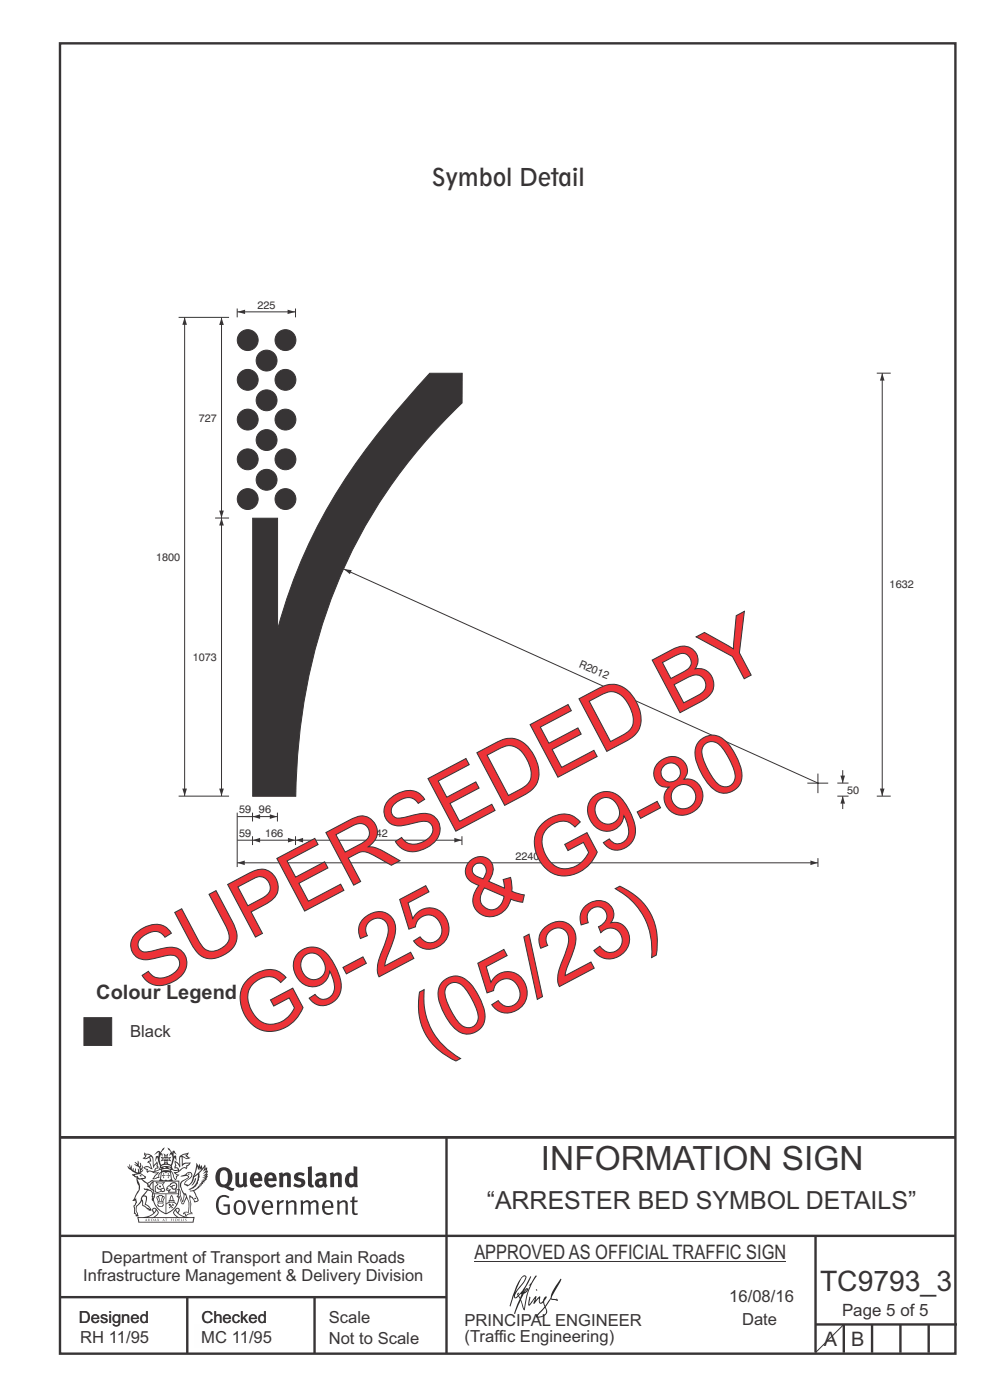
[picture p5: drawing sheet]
<svg xmlns="http://www.w3.org/2000/svg" width="210mm" height="297mm" viewBox="0 0 210 297" stroke-linecap="round" stroke-linejoin="round" font-family="sans-serif">
<g fill="none" stroke="#373435" stroke-width=".51">
<path d="M12.7 9.2h190v278h-190zM12.7 241.3h190M94.7 241.4v45.8M12.7 275.2h82M12.7 262.2h190.1M39.7 275.2v12M66.7 275.2v12M173 262.2v24.8M173 281h30M179 281v6M185 281v6M191 281v6"/>
<path d="M197 281v6"/>
</g>
<g fill="#373435">
<path d="M47 248.5a2.55 2.55 0 0 0 0 2.7l.3 .1a.81 .81 0 0 0 1-.9v-.6a1.04 1.04 0 0 0-1.1-1.5zM46.3 248.1a1.82 1.82 0 0 1 2.1-.2 1.82 1.82 0 0 1 .9 1.9 2.29 2.29 0 0 1-.8 1.9l.7 .3h.5l-.2 .6a2.87 2.87 0 0 1-2-.7 2.12 2.12 0 0 1-1.6-3.1z" fill-rule="evenodd"/>
<path d="M49.9 248.9l.8-.2v2a.46 .46 0 0 0 .3 .6 .46 .46 0 0 0 .6-.3v-2.1l.7-.2v2.4l.2 .5-.5 .4-.3-.3a1.02 1.02 0 0 1-1.2 .2 1.02 1.02 0 0 1-.6-1.1z" fill-rule="evenodd"/>
<path d="M54 249.5l-.1 .5h.9a.49 .49 0 0 0-.2-.6 .49 .49 0 0 0-.6 .1zM53.4 249.1a1.34 1.34 0 0 1 1.6-.2 1.34 1.34 0 0 1 .7 1.5v.2h-1.8a.77 .77 0 0 0 .5 .8 .77 .77 0 0 0 .9-.4l.3 .5a1.59 1.59 0 0 1-2 .2 1.59 1.59 0 0 1-.5-2z" fill-rule="evenodd"/>
<path d="M57.1 249.5l-.2 .5h1a.49 .49 0 0 0-.2-.6 .49 .49 0 0 0-.6 .1zM56.4 249.1a1.34 1.34 0 0 1 1.6-.2 1.34 1.34 0 0 1 .7 1.5v.2h-1.8a.77 .77 0 0 0 .5 .8 .77 .77 0 0 0 .9-.4l.4 .5a1.59 1.59 0 0 1-2.1 .2 1.59 1.59 0 0 1-.5-2z" fill-rule="evenodd"/>
<path d="M59.2 248.9l.7-.2 .1 .4a.95 .95 0 0 1 1-.3 .95 .95 0 0 1 .7 .8v2.3h-.8v-2.3a.46 .46 0 0 0-.8 .1v2.2h-.8z" fill-rule="evenodd"/>
<path d="M62.6 249.1a1.75 1.75 0 0 1 2-.1l-.2 .5-.6-.2a.43 .43 0 0 0-.6 .3l.4 .3a1.04 1.04 0 0 1 1.2 1.1 1.04 1.04 0 0 1-1.4 1l-1.2-.4 .3-.6 1 .4 .4-.4a.88 .88 0 0 0-1-.5l-.4-.2-.1-.4z" fill-rule="evenodd"/>
<path d="M65.3 247.6l.8-.2 .1 3.8 .3 .2 .1 .5a.88 .88 0 0 1-1-.1 .88 .88 0 0 1-.3-1z" fill-rule="evenodd"/>
<path d="M67.8 250.6a.43 .43 0 0 0-.1 .7 .43 .43 0 0 0 .7-.1v-.7zM66.8 249.2a1.7 1.7 0 0 1 2.4 .1v1.8l.3 .4-.4 .5-.5-.3a1.03 1.03 0 0 1-1.7-.2 1.03 1.03 0 0 1 .8-1.5h.7v-.4a.8 .8 0 0 0-1.2 .1z" fill-rule="evenodd"/>
<path d="M70 248.9l.7-.2 .1 .4a.95 .95 0 0 1 1-.3 .95 .95 0 0 1 .7 .8v2.3h-.8v-2.3a.46 .46 0 0 0-.8 .1v2.2h-.8z" fill-rule="evenodd"/>
<path d="M74.3 249.5a1.48 1.48 0 0 0 0 1.7h.5l.2-.1v-1.5l-.3-.2zM75 247.4l.8 .1 .1 4.4h-.7l-.1-.2a1.26 1.26 0 0 1-1.4 0 1.26 1.26 0 0 1-.5-1.3 1.29 1.29 0 0 1 .4-1.3 1.29 1.29 0 0 1 1.4-.2z" fill-rule="evenodd"/>
<path d="M46.4 253.9a1.72 1.72 0 0 1 2.3 0l-.3 .3a1.24 1.24 0 0 0-1.4-.2 1.24 1.24 0 0 0-.6 1.4 1.49 1.49 0 0 0 1.2 2l.7-.2v-1.3h-.8l-.1-.4h1.4v1.9a1.93 1.93 0 0 1-2.3 0 1.93 1.93 0 0 1-.7-2.2l.2-.7z" fill-rule="evenodd"/>
<path d="M50.4 255.1a1.65 1.65 0 0 0 .2 2.2 .99 .99 0 0 0 1-1.4 .78 .78 0 0 0-.4-.8 .78 .78 0 0 0-.8 0zM50 254.9a1.33 1.33 0 0 1 1.6-.1 1.33 1.33 0 0 1 .5 1.4 1.31 1.31 0 0 1-1.3 1.6 1.31 1.31 0 0 1-1.2-1.6v-.6z" fill-rule="evenodd"/>
<path d="M52.5 254.7l.5-.1 .8 2.6 .8-2.5h.5l-1.1 3h-.5z" fill-rule="evenodd"/>
<path d="M56.3 255.2l-.2 .7h1.3a.7 .7 0 0 0-.3-.8 .7 .7 0 0 0-.8 .1zM55.9 255a1.22 1.22 0 0 1 1.5-.2 1.22 1.22 0 0 1 .5 1.5h-1.8a.93 .93 0 0 0 .5 1 .93 .93 0 0 0 1.1-.2l.2 .3a1.43 1.43 0 0 1-1.8 .1 1.43 1.43 0 0 1-.6-1.7z" fill-rule="evenodd"/>
<path d="M58.7 254.7l.4-.1 .1 .5 .4-.4 .6-.1-.1 .6a.66 .66 0 0 0-.9 .6v1.9h-.4z" fill-rule="evenodd"/>
<path d="M60.6 254.8l.4-.2 .1 .5a.94 .94 0 0 1 1-.5 .94 .94 0 0 1 .8 .8v2.3h-.5l-.1-2.5a.81 .81 0 0 0-1.2 .3v2.2h-.4z" fill-rule="evenodd"/>
<path d="M63.7 254.7l.5-.1 .1 .5 .4-.3a.78 .78 0 0 1 1.2 .3 .9 .9 0 0 1 .9-.5 .9 .9 0 0 1 .8 .8v2.3h-.5l-.1-2.5a.67 .67 0 0 0-1.1 .3v2.2h-.5v-2.4l-.4-.2-.7 .4v2.2h-.5z" fill-rule="evenodd"/>
<path d="M69.1 255.2l-.2 .7h1.3a.7 .7 0 0 0-.3-.8 .7 .7 0 0 0-.8 .1zM68.7 255a1.22 1.22 0 0 1 1.5-.2 1.22 1.22 0 0 1 .5 1.5h-1.8a.93 .93 0 0 0 .4 1 .93 .93 0 0 0 1.2-.2l.2 .3a1.44 1.44 0 0 1-1.8 .1 1.44 1.44 0 0 1-.6-1.7z" fill-rule="evenodd"/>
<path d="M71.5 254.8l.4-.2 .1 .5a.94 .94 0 0 1 1-.5 .94 .94 0 0 1 .8 .8v2.3h-.5l-.1-2.5a.81 .81 0 0 0-1.2 .3v2.2h-.4z" fill-rule="evenodd"/>
<path d="M74.7 253.9l.5-.1v.9h.7l-.1 .4h-.6v2.1l.1 .2h.5l.1 .3a.75 .75 0 0 1-1.2-.6v-2h-.4v-.4h.4z" fill-rule="evenodd"/>
<path d="M30.8 244.9l1.1 .3-.9 .5h-.4l.6-.5zM31.8 245.5l.2-.1a2.44 2.44 0 0 1 .5 1.9l.1 .5 .6-1-.1 .6 .3 .3a.57 .57 0 0 0-.6 .8l-1-.2-.5 .2 .2-.5-.8-.3 .7-.1 .9 .5 .1-.1-.6-1.3-.2-.1 .5-.1zM30.7 244.4l-.1 .5 .2 .4-.6 .4a1.04 1.04 0 0 0 1.4-.1l.2 .6-.3 .1-.2 .4a.94 .94 0 0 1 .8 1.1l-.2-.1a1.16 1.16 0 0 0-1.5-.1l.3 .4 .4 .2 .1 .5 .2 .1 .1-.2a.94 .94 0 0 1 1.1 .3h.8l-1.2 1.2a1.13 1.13 0 0 0 1.2-.2l.4-.1v-.4l.4-.7a.83 .83 0 0 0-.6 1h-.3l-.7 .3 1.1-1.4-.5 .2-.5-.1 1.3-.5-.1-.2-.9 .4v-.3l.2-.2 .3 .1 .1-.3-.2-.4 .1-.6-.2-.3-.7 .9v-.7a1.42 1.42 0 0 0-1.6-1.8z" fill-rule="evenodd"/>
<path d="M38.5 245.3l.5-.3 .7-.1-.6 .3 .8 .5h-.3zM38.3 245.5h.2l.1 2a1.69 1.69 0 0 1 1.6-.7l-.8 .5 .1 .5a1.1 1.1 0 0 0-1.5 .6l-.1-.5-.2-.2h-.5l.3-.4-.3-.7a1.42 1.42 0 0 1 .9 1.1l.2-.1zM37.1 246.2l.1 1-.2 .3 .1 .5 .5-.1 .2 .2a.96 .96 0 0 1-1.2-.1l-.1 .1a1.06 1.06 0 0 0 1.3 .2v.1a.72 .72 0 0 1-.9 .2l.2 .5 .6 .2-.4 .2-.1 .7-.2-.4-.4-1.1-.4-.4 .4 .9a1.54 1.54 0 0 0 .7 1.2l.2-.3a.58 .58 0 0 1 .4-.7l.2-.2h-.3l-.5-.3 .9-.5a.93 .93 0 0 1 1.2-.5v.2l.2-.2 .1-.5a.99 .99 0 0 0 .7-.8l-1.3 .1-.3 .2-.1-1.4 .9 .4 .9-.3h-.4l-.5-.4 .4-.7-.6 .2a1.46 1.46 0 0 0-1.4 2.1l.1 .4-.3-.4z" fill-rule="evenodd"/>
<path d="M35.6 248.9l.2 .1-.1 .3 .4 .1-.4 .1v.5l-.1-.6h-.3l.3-.1z" fill-rule="evenodd"/>
<path d="M34.6 248.9l.2 .1v.3l.3 .1h-.3l-.1 .6v-.5l-.4-.1 .4-.1z" fill-rule="evenodd"/>
<path d="M34.3 248.8a.57 .57 0 0 1 .9 .2 .57 .57 0 0 1 .9-.2l.2 1.4h-.2a.57 .57 0 0 1-.9 0 .69 .69 0 0 1-1.1 0zM34.2 248.1l-.3 2.1-.1 .4h2.9l-.2-.4-.3-2.1h-.2v.3l-.8-.2-.8 .2v-.3z" fill-rule="evenodd"/>
<path d="M34.2 252.4a.3 .3 0 0 0 .6 0 .3 .3 0 0 0-.6 0zM33.3 251l.3 .3-.3 .3a.79 .79 0 0 0 0 1.3l.8-.2-.1-.3a.55 .55 0 0 1-.7-.6h.1l.2 .3 .3 .1 .8-.2-.4-.7 .4-.3-.7 .1zM33 250.7l1.1 .2 .9-.2-.4 .7 .4 1.1a.56 .56 0 0 1-.8 .3l-.2 .1a.73 .73 0 0 1-.9 .1 .73 .73 0 0 1-.3-.9v-.4l.6-.4z" fill-rule="evenodd"/>
<path d="M35.6 251.9l.7-.5a.58 .58 0 0 1 1-.1 .58 .58 0 0 1-.4 .9l-.3-.3a.43 .43 0 0 1 .6-.3v-.1a.57 .57 0 0 0-.8 .2l-.2-.1-.3 .1 .5 .2a.55 .55 0 0 0 .8 .4v.5h-1.3l.4-.3-.2-.2-.6 .1 .2-.2-.2-.1zM35.4 251.8l-.1 .2a.39 .39 0 0 0 .2 .6h.3l-.2 .4h1.9l-.1-.7a.86 .86 0 0 0-.1-1.4 .86 .86 0 0 0-1.3 .4z" fill-rule="evenodd"/>
<path d="M36 254.8h.8v.2h-.8zM36.4 253.8l.2 .8h-.4zM36.4 253.5l-.3 .5-.1 .6h-.2v.4l-.7 .4 .2 .2a1.48 1.48 0 0 1 2.1 .1l.2-.1-.6-.5v-.5h-.2l-.1-.6z" fill-rule="evenodd"/>
<path d="M35.8 255.4l.4 .1 .1 .3 .3-.2-.2-.2a.38 .38 0 0 1 .5 .5l-.2-.2-.3 .3 .4 .2-.4 .2-.1-.4-.4 .4-.1-.2 .4-.3-.1-.1-.2 .1z" fill-rule="evenodd"/>
<path d="M34.5 254h.2v.2l-.2 .6h-.2zM33.6 255.3h.9v.2a.55 .55 0 0 1-.8 .4v-.2l-.2-.1zM33.4 254h.2l.2 .8h-.2zM33.6 255h.8l.1 .1-.8 .1zM33.8 253.7h.5l-.2 1.1h-.1zM33.3 253.8l-.1 .3 .3 1.1a.48 .48 0 0 0-.1 .6 .48 .48 0 0 0 .5 .3l.5-.1a.49 .49 0 0 0 .2-.8l.3-1.1-.1-.3a1.42 1.42 0 0 0-1.5 0z" fill-rule="evenodd"/>
<path d="M33.7 251.5l.4 .1 .1 .3h-.3z" fill-rule="evenodd"/>
<path d="M41.3 250.1l.3-.2-.2 .9-.6 .7h-.2l.5-.7z" fill-rule="evenodd"/>
<path d="M39.7 249l.3-.2 .5 .2a.88 .88 0 0 1-.6 1.1 1.22 1.22 0 0 0-.8 1.3l.5 .2a.72 .72 0 0 0 .9-.4l.5-.8 .2-.6 .8-.6v.3a2.85 2.85 0 0 1-2 2.8l.1 .1a2.13 2.13 0 0 0 1.9-1.5v-.2a2.01 2.01 0 0 0 .3-1.8l1.1-1.3-.4 1 .7-.5-.7 1 .8-.4-.8 .8 .7-.1-.9 .5 .8-.1-.8 .4h.8l-.9 .3 .3 .2h-.4l.2 .3h-.3l.1 .3h-.4l.2 .3h-.2a2.16 2.16 0 0 1-2 1l.1 .2h.4a.76 .76 0 0 1 .7 .7l.5 1.2-.6 .2a1.45 1.45 0 0 0-1.1-1.3l.2 1.8-.1 1.8 .4 .3a1.07 1.07 0 0 0-1.2 .4v-.3l-.5-.2a.87 .87 0 0 1 1.1-.1v-.7a4.4 4.4 0 0 0-.6-3.1v-.3h-.3a2.16 2.16 0 0 1-.7-2.2l.3-.3 1.2-.8a.55 .55 0 0 0-.4-.8zM37.8 252.4a.76 .76 0 0 1 .3 1.1l.6 1.6 .4-1.7 .2 .1a.61 .61 0 0 1-.1 .9l-.3 .9h-.2l-.7-1.6-.3 .1a1.18 1.18 0 0 0 .1-1.4zM41.8 247.5l.2 .8 .3-.6v.6l.4-.5a1.9 1.9 0 0 1-1.1 1.4l-.4 .3zM38.3 249.6l1.3-.1 .2 .1v.3l-.5 .3a1.26 1.26 0 0 0-.9 1.9l.2 .6a1.84 1.84 0 0 1 .1 2.1l-.4-1.3a.96 .96 0 0 0-.4-1.3l-.4 .3a.78 .78 0 0 1 0 1.2l.1 .3h.4l.4 1.1a.38 .38 0 0 0 .2 .4 .38 .38 0 0 0 .4-.1l.6-1.2a2.94 2.94 0 0 1 .4 2.5l-.1 .5-.8-.1-.3 .4v.2l.4-.1 .1 .4 .2 .1a1.02 1.02 0 0 1 1.3-.5v-.4l-.3-.1 .1-1.8-.3-1.3 .1 .1a1.14 1.14 0 0 1 .8 .9 .63 .63 0 0 0 .8-.2 .63 .63 0 0 0-.1-.9l-.7-1.2 .9-.6 .2-.3 .3-.1-.1-.2h.4l-.1-.3h.3l-.1-.3 .5-.1-.2-.2 .6-.4v-.2h-.2l.4-.5-.3 .1 .3-.6-.4 .1 .4-.5v-.3l-.3 .2 .2-.6-.1-.3-.4 .3v-.8l-.6 .8-.2-.7-.2 .4-.3-.7-.1 .6-.5-.8-.1 1.4-.6 1.9a1.81 1.81 0 0 1-1 1.4l-.6-.2a1.75 1.75 0 0 1 1.1-1.2 .75 .75 0 0 0 .1-1.3 .75 .75 0 0 0-1.1 .5z" fill-rule="evenodd"/>
<path d="M41.2 254.1h.3l.2 .3h-.4z" fill-rule="evenodd"/>
<path d="M29.4 258.4h11.6l-.1 .8h-11.4zM31.4 258.2l.4-.1a2.48 2.48 0 0 0 1.4-1.3l.3 .5-.5 .6-.5 .3zM32.5 256.6l.3-.2 .2 .2-.3 .6zM37.2 256.8a2.65 2.65 0 0 0 1.8 1.4h-1.1l-.5-.3-.5-.6zM37.4 256.6l.2-.2 .3 .2-.3 .6zM29.2 258.2l.1 1.2h11.8l.2-1.1-.2-.1a4.1 4.1 0 0 1-3.3-.9l.3-.4-.1-.5a1.06 1.06 0 0 0-1.3 .9l.2 .4 .6 .5h-4.7l.3-.1a.84 .84 0 0 0 .6-.7 .84 .84 0 0 0-.5-.9l-.3-.2-.5 .1-.1 .5 .3 .4a4.2 4.2 0 0 1-3.4 .9z" fill-rule="evenodd"/>
<path d="M31 258.7l.1 .2h-.2zM31 258.6l-.3 .5 .4-.1 .2 .1z" fill-rule="evenodd"/>
<path d="M31.4 258.6h.2v.4a.25 .25 0 0 0 .2-.1 .25 .25 0 0 0-.1-.3h.1a.29 .29 0 0 1 0 .4 .29 .29 0 0 1-.4 0 .29 .29 0 0 1 0-.4z" fill-rule="evenodd"/>
<path d="M32.2 258.6a.22 .22 0 0 1 .3 .2 .22 .22 0 0 1-.3 .2zM32 258.6l.1 .5a.33 .33 0 0 0 .4-.1 .33 .33 0 0 0 0-.4 .33 .33 0 0 0-.5 0z" fill-rule="evenodd"/>
<path d="M32.9 258.7l.1 .2h-.2zM32.9 258.6l-.2 .5 .3-.1 .2 .1z" fill-rule="evenodd"/>
<path d="M33.3 258.6h.2l.1 .2 .2-.2-.2 .2 .2 .3-.3-.2v.2h-.2l.2-.3z" fill-rule="evenodd"/>
<path d="M34.7 258.7l.1 .2h-.2zM34.7 258.6l-.3 .5 .4-.1 .2 .1z" fill-rule="evenodd"/>
<path d="M35 258.6h.5h-.2v.5h-.2l.1-.5z" fill-rule="evenodd"/>
<path d="M36.2 258.6h.3h-.1v.2h.1h-.1v.3h-.2z" fill-rule="evenodd"/>
<path d="M36.7 258.6h.2v.5h-.2z" fill-rule="evenodd"/>
<path d="M37.3 258.6a.22 .22 0 0 1 .3 .2 .22 .22 0 0 1-.3 .2zM37.1 258.6v.5a.33 .33 0 0 0 .5-.1 .33 .33 0 0 0 0-.4 .33 .33 0 0 0-.5 0z" fill-rule="evenodd"/>
<path d="M37.8 258.6h.4h-.2v.2h.1h-.1v.2l.2 .1h-.4z" fill-rule="evenodd"/>
<path d="M38.4 258.6h.2l-.1 .4 .2 .1h-.3z" fill-rule="evenodd"/>
<path d="M38.9 258.6h.2v.5h-.2z" fill-rule="evenodd"/>
<path d="M39.3 258.6h.2l-.1 .1 .2 .2-.2 .2h-.1v-.2l.2 .1z" fill-rule="evenodd"/>
<path d="M34.2 247.4a1.51 1.51 0 0 1 2.1 .2 2.67 2.67 0 0 0-2.1 0zM35.7 247.6l.5 .2v.2l-.4-.1zM34.6 247.7l.5-.1 .1 .2h-.4zM34.1 247.9l.2 .1-.3 .1zM35 246.9l.2-.2 .3 .2zM34.9 245.7h.2v.3h-.2zM35 245.1l.2 .2 .2-.2-.1 .4h-.2zM35.1 246.3h.2l.1 .4-.2-.2-.2 .2zM35.3 245.7h.2v.3h-.2zM34.4 245.7l.3 .1 .1 .2-.4 .1 .2-.2zM35.7 245.8l.3-.1-.2 .2 .2 .2-.4-.1zM32.7 244.9l1-.5-.1 1-.2-.2-.3 .2-.3 1.1 .5-1 .3 .9a1.84 1.84 0 0 1 .2 1.7l.4 .1a2.48 2.48 0 0 1 2.2 .1l.2-.3-.2-.7 .7-1.7 .4 .6-.2-1-.2-.1-.2 .3v-.9l.6 .4-.6-.8-.3 .1-.1 .4-.5-.8-.5-.3 .2 .4 .6 .6-.5 .7 .5-.3a2.06 2.06 0 0 1-.1 2.2l-.5-.2-.2-.6 .2-.1 .7 .2-.4-.5 .4-.5-.7 .2-.2-.2 .2-.7-.5 .4-.5-.4 .2 .7-.2 .2-.7-.2 .4 .5-.4 .5 .8-.2 .1 .1-.2 .6-.5 .2a2.02 2.02 0 0 1 0-2.2l.3 .5-.1-.6-.3-.1 .8-1.3-.4 .4-.5 .7-.2-.3a.8 .8 0 0 0-.8 .5z" fill-rule="evenodd"/>
<path d="M29.2 250.1l.3 .2a.61 .61 0 0 1 .8 .3l.3 .2a.8 .8 0 0 1 .6 1l.4 .1 .6 .5a1 1 0 0 1 .4 1.1l-.1 .7v-.5h-.1a.96 .96 0 0 0-.8-1.3l-.2-.2h-.7l-.1-.1-.1 .1 .1 .3h.6l-1.2 1.4-.2 .9-.4 .6a1.33 1.33 0 0 0-.5 1.8l.2 .5a1.26 1.26 0 0 1-.5-1.4l-.1-.4a1.56 1.56 0 0 0 .4-1.7l-.3 .2 .2-.5a3.2 3.2 0 0 0 .7-3zM30.4 253.9h.4a2.06 2.06 0 0 1-.1 1.6l.7 .5 .4 .4-.6-.1-.8-.6-.1-.9a.51 .51 0 0 1 .1-.9zM28.6 249.3a1.52 1.52 0 0 1 2.1 .6l-1.1 .1-.2-.1-.1-.4-.5 .1zM27.5 247v.8l-.3-.4-.1 .1a3.1 3.1 0 0 0 1.9 1.5l-1 .1 .5 .6 .5 .1 .1 1.1a1.84 1.84 0 0 1-.3 2.5l-.4 .9-.3 .4 .2 .1 .4-.1 .1 .4-.2 .5-.3 .2 .1 1.8 .2-.1 .3 .6h.1l.5-.1-.2-.5a1.3 1.3 0 0 1-.1-1.7l.9-1 .2 1.1 .5 .2 .5 .5 .1-.1 .2 .4 .5-.1a1.85 1.85 0 0 0-1.2-1.4l.1-.2a1.39 1.39 0 0 0 0-1.5l-.5-.1 .5-.5a.66 .66 0 0 1 .9-.4 .66 .66 0 0 1 .3 .9l-.1 .4 .2-.1v.2l-.1 .3 .2 .5 .1-.3a2.24 2.24 0 0 0 .1-2.2 .73 .73 0 0 1-.7-.7 .73 .73 0 0 1 .6-.7v-.2a.94 .94 0 0 0-.9 .8 .48 .48 0 0 1-.1-.5 .48 .48 0 0 1 .5-.3l.5-.3a.51 .51 0 0 0-.8 .2l-.4 .3-1.1-.8 .6-.1 .2-.5-1.2-.7 .5-.4v-.4l-.4 .4v-.2a.69 .69 0 0 0 .2-1v.5l-.2 .2v-1.1l-.3-.2 .1 .6-.1 .2-.4-1.2v.6l-.6-.3 .5 .6-.6-.2 .3 .3a1 1 0 0 1 .7 1.5l-.2-.8v.8l-.5-.2v-.7l-.2 .6-.2-.1-.1-.6-.2 .4-.2-.2 .1-.7-.2 .5z" fill-rule="evenodd"/>
<path d="M29.6 249.5l.2-.2 .3 .3z" fill-rule="evenodd"/>
<path d="M32.4 250.5h5.6v2l-.2-.1v-1.7h-5.2v2.5h5.2v-.8l.1 .2-.1 1.1v-.3h-2.5v4a4.1 4.1 0 0 0 2.6-3.6l.1-.1a4 4 0 0 1-2.8 3.9 4.2 4.2 0 0 1-2.8-4.7l.1 1.3 .1-.2a3.8 3.8 0 0 0 2.5 3.4v-4h-2.5l-.2-.9z" fill-rule="evenodd"/>
<circle cx="40" cy="249.1" r=".17"/>
</g>
<path d="M100.6 267.7h66.2" fill="none" stroke="#373435" stroke-width=".21"/>
<g fill="#252726">
<path d="M111.6 273.7l.2-.2-.5 .7zM110.4 274.5l.3 .1-.3 .8-.3-.5zM110.9 270.9h.5a9.3 9.3 0 0 1-2 3.1l-.1 .3 1-2.5zM110.6 271a14.7 14.7 0 0 0-2.2 4.9l-.3 1.2 .1 .1 .8-2.3a.42 .42 0 0 0 .2 .6 .42 .42 0 0 0 .6-.3l.2-.1 .3 .5-1.2 3.2h.2l1.1-2.9 .6 1.9 .2 .2 .2-.5a13.5 13.5 0 0 1 2-6.2l.5-.5-.2-.2-1.5 2.1 .3-.1a14.9 14.9 0 0 0-1.3 5.1l-.4-1.2a1.39 1.39 0 0 1 .2-1.8l.1-.2a.92 .92 0 0 0 .8-1.2 .75 .75 0 0 0-.7 .7l-.2 .2 1.6-3.4h-.1l-.4 .7a10.5 10.5 0 0 1-2.1 3.3l.1-.5a.32 .32 0 0 0-.3 .2 .32 .32 0 0 0 0 .4l-.5 .4a3.2 3.2 0 0 1 1.1-2.3l.5-.6a2.49 2.49 0 0 0 .7-1.6l-.3-.2z" fill-rule="evenodd"/>
<path d="M115.6 277.5a1.15 1.15 0 0 1 .1 1.3 1.15 1.15 0 0 1-1.2 .5h-.5zM112.3 275.1l-.3 1.7 .3 .2 1.2-1.5-.3 1.1 1.2-1.2a.94 .94 0 0 0 .3 1.2l.5-.3 .3 .9-1.2 1.3a.98 .98 0 0 0-.5 1 1.9 1.9 0 0 0 2.3-1.3l-.1-.2a1.02 1.02 0 0 1 .3-1.4l.5-1 1.5 .3-.2-.4v.2l-1.1-.1v-.3l2-3.6 .1-.2-.1-.2-1.8 2.7a6.6 6.6 0 0 1-1.5 3l-.2-.2a1.01 1.01 0 0 1 .4-1.4l.1-.2-.2-.1-.4 .4-.2 .5-.5 .4-.2-.4 .1-.9-.2-.1-.8 1 .2-1h-.1l-1.4 1.8 .2-1.5v-.1z" fill-rule="evenodd"/>
<path d="M113.7 273.6l.3 .2h-.3z" fill-rule="evenodd"/>
</g>
<path d="M41.5 281.2h14.1v4.7h-14.1z" fill-rule="evenodd" fill="#fefefe" stroke="#fefefe" stroke-width=".21"/>
<path d="M187.1 79.1v89.8M179 281l-6 6" fill="none" stroke="#373435" stroke-width=".21"/>
<path d="M12.7 241.3h190" fill="none" stroke="#373435" stroke-width=".51"/>
<g fill="#373435" stroke="#373435" stroke-width=".21">
<path d="M17.8 215.9h5.9v5.9h-5.9z" fill-rule="evenodd"/>
<path d="M53.6 109.9h5.3v23.6a114.6 114.6 0 0 1 23.9-44.7l8.4-9.6h6.8v6.3a111 111 0 0 0-34.6 71.9l-.7 11.5h-9.1zM50.3 105.9a2.25 2.25 0 0 1 4.5 0 2.25 2.25 0 0 1-4.5 0zM58.3 105.9a2.25 2.25 0 0 1 4.5 0 2.25 2.25 0 0 1-4.5 0zM50.3 97.5a2.25 2.25 0 0 1 4.5 0 2.25 2.25 0 0 1-4.5 0zM58.3 97.5a2.25 2.25 0 0 1 4.5 0 2.25 2.25 0 0 1-4.5 0zM50.3 89a2.25 2.25 0 0 1 4.5 0 2.25 2.25 0 0 1-4.5 0zM58.3 89a2.25 2.25 0 0 1 4.5 0 2.25 2.25 0 0 1-4.5 0zM50.3 80.6a2.25 2.25 0 0 1 4.5 0 2.25 2.25 0 0 1-4.5 0zM58.3 80.6a2.25 2.25 0 0 1 4.5 0 2.25 2.25 0 0 1-4.5 0zM50.3 72.2a2.25 2.25 0 0 1 4.5 0 2.25 2.25 0 0 1-4.5 0zM58.3 72.2a2.25 2.25 0 0 1 4.5 0 2.25 2.25 0 0 1-4.5 0zM54.3 101.8a2.25 2.25 0 0 1 4.5 0 2.25 2.25 0 0 1-4.5 0zM54.3 93.4a2.25 2.25 0 0 1 4.5 0 2.25 2.25 0 0 1-4.5 0zM54.3 84.9a2.25 2.25 0 0 1 4.5 0 2.25 2.25 0 0 1-4.5 0zM54.3 76.5a2.25 2.25 0 0 1 4.5 0 2.25 2.25 0 0 1-4.5 0z" fill-rule="evenodd"/>
</g>
<g fill="#373435">
<path d="M186.7 167.3h.9l-.5 1.6z"/>
<path d="M187.1 79.2l.5 1.5h-.9z"/>
</g>
<path d="M50.3 65.5v1.8M50.3 66.2h12.4M62.7 65.5v1.8M186 79.2h3M186 168.9h3" fill="none" stroke="#373435" stroke-width=".21"/>
<g fill="#373435">
<path d="M50.3 66.2l1.7-.5v.9z"/>
<path d="M61 65.7l1.7 .5-1.7 .4z"/>
</g>
<path d="M72.9 120.7l100.6 45.4M171.3 166.2h4.4M173.5 164.1v4.2" fill="none" stroke="#373435" stroke-width=".21"/>
<path d="M72.9 120.7l1.7 .3-.4 .8z" fill="#373435"/>
<path d="M178.8 163.4v2.8" fill="none" stroke="#373435" stroke-width=".21"/>
<path d="M178.3 164.6h1l-.5 1.5z" fill="#373435"/>
<path d="M47 109.9v59M177.6 168.9h2.4M177.6 166.1h2.4" fill="none" stroke="#373435" stroke-width=".21"/>
<g fill="#373435">
<path d="M46.5 167.3h1l-.5 1.6z"/>
<path d="M47 109.9l.5 1.6h-1z"/>
</g>
<path d="M47 67.3v42.6" fill="none" stroke="#373435" stroke-width=".21"/>
<g fill="#373435">
<path d="M46.5 108.3h1l-.5 1.6z"/>
<path d="M47 67.4l.5 1.5h-1z"/>
</g>
<path d="M39.2 67.3v101.6" fill="none" stroke="#373435" stroke-width=".21"/>
<g fill="#373435">
<path d="M38.7 167.3h1l-.5 1.6z"/>
<path d="M39.2 67.3l.5 1.6h-1z"/>
</g>
<path d="M50.3 172.4v11.6M50.3 173.3h8.5M50.3 178.3h3.2M53.6 172.4v1.9M53.6 177.4v1.9M58.9 172.4v1.9M62.7 177.4v1.9M98 177.4v1.9M173.5 182.1v1.8" fill="none" stroke="#373435" stroke-width=".21"/>
<g fill="#373435">
<path d="M53.6 173.3l1.6-.5v.9z"/>
<path d="M57.2 172.8l1.6 .5-1.6 .4z"/>
</g>
<path d="M53.6 178.3h9.1" fill="none" stroke="#373435" stroke-width=".21"/>
<g fill="#373435">
<path d="M53.6 178.3l1.6-.5v.9z"/>
<path d="M61.1 177.8l1.6 .5-1.6 .4z"/>
</g>
<path d="M50.3 183.1h123.2" fill="none" stroke="#373435" stroke-width=".21"/>
<g fill="#373435">
<path d="M50.3 183.1l1.6-.5v.9z"/>
<path d="M171.9 182.6l1.6 .5-1.6 .4z"/>
</g>
<path d="M62.7 178.3h35.3" fill="none" stroke="#373435" stroke-width=".21"/>
<g fill="#373435">
<path d="M62.7 178.3l1.6-.5v.9z"/>
<path d="M96.4 177.8l1.6 .5-1.6 .4z"/>
</g>
<path d="M37.9 67.3h10.7M45.6 109.9h3M37.9 168.9h10.7M178.8 168.9v2.7" fill="none" stroke="#373435" stroke-width=".21"/>
<path d="M178.8 168.9l.5 1.6h-1z" fill="#373435"/>
<g font-size="17.6" fill="#ed3237">
<text x="31.3" y="210.9" transform="rotate(-28 31.3 210.9)">SUPERSEDED BY</text>
<text x="54" y="221.2" transform="rotate(-28 54 221.2)">G9-25 &amp; G9-80</text>
<text x="91.3" y="223.8" transform="rotate(-28 91.3 223.8)">(05/23)</text>
</g>
<text font-size="7.1" fill="#373435" x="114.7" y="248.2">INFORMATION SIGN</text>
<text font-size="6" fill="#373435" x="173.9" y="274">TC9793_3</text>
<text font-size="5.3" fill="#373435" x="103.2" y="256.6">“ARRESTER BED SYMBOL DETAILS”</text>
<text font-size="4.9" fill="#373435" x="91.6" y="39.5">Symbol Detail</text>
<g font-size="4.2" fill="#373435">
<text x="20.4" y="212">Colour Legend</text>
<text x="100.6" y="267.2">APPROVED AS OFFICIAL TRAFFIC SIGN</text>
<text x="174.7" y="285.6">A</text>
<text x="180.6" y="285.6">B</text>
</g>
<text font-size="3.6" fill="#373435" x="178.6" y="279.2">Page 5 of 5</text>
<g font-size="3.5" fill="#373435">
<text x="27.6" y="220.1">Black</text>
<text x="21.6" y="267.9">Department of Transport and Main Roads</text>
<text x="17.7" y="271.8">Infrastructure Management &amp; Delivery Division</text>
<text x="16.7" y="280.6">Designed</text>
<text x="42.7" y="280.6">Checked</text>
<text x="69.7" y="280.6">Scale</text>
<text x="98.5" y="281.4">PRINCIPAL ENGINEER</text>
<text x="154.7" y="276.2">16/08/16</text>
<text x="157.4" y="281.2">Date</text>
<text x="17" y="284.8">RH 11/95</text>
<text x="42.7" y="284.8">DJ 5/14</text>
<text x="42.7" y="284.8">MC 11/95</text>
<text x="69.7" y="285.2">Not to Scale</text>
<text x="98.5" y="284.8">(Traffic Engineering)</text>
</g>
<g font-size="2.3" fill="#373435">
<text x="54.6" y="65.5">225</text>
<text x="42.2" y="89.5">727</text>
<text x="33.2" y="118.9">1800</text>
<text x="188.7" y="124.8">1632</text>
<text x="40.9" y="140.2">1073</text>
<text x="122.7" y="141.6" transform="rotate(23 122.7 141.6)">R2012</text>
<text x="50.7" y="172.5">59</text>
<text x="54.9" y="172.5">96</text>
<text x="179.7" y="168.4">50</text>
<text x="50.7" y="177.6">59</text>
<text x="56.2" y="177.6">166</text>
<text x="78.5" y="177.6">642</text>
<text x="109.4" y="182.5">2240</text>
</g>
</svg>
